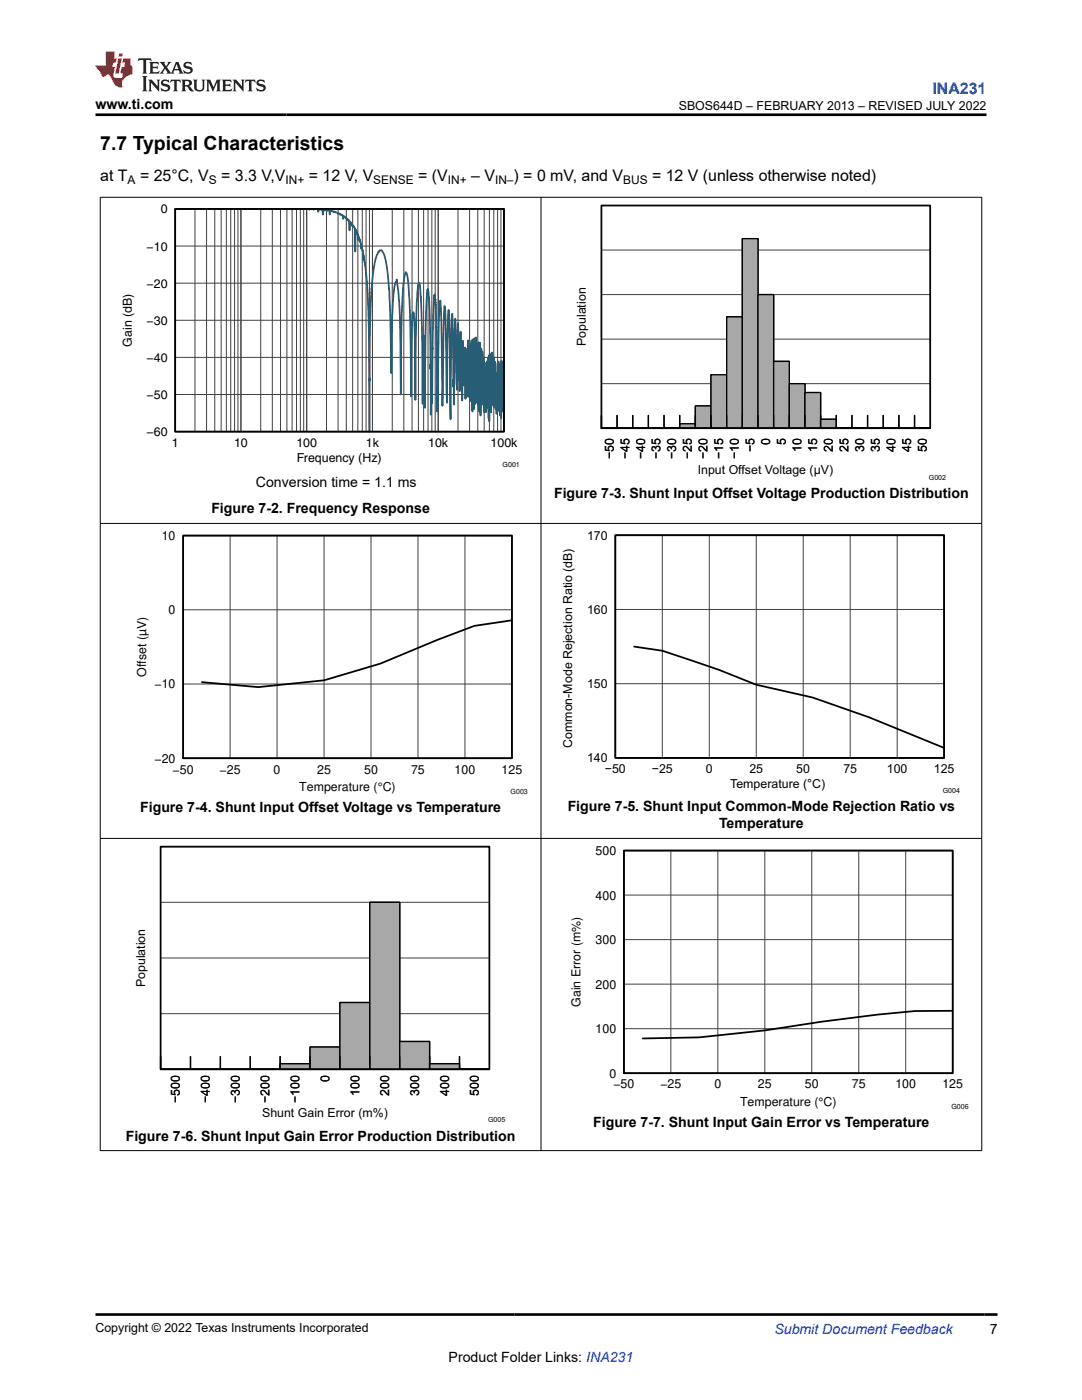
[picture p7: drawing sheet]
<svg xmlns="http://www.w3.org/2000/svg" width="216mm" height="279mm" viewBox="0 0 216 279" stroke-linecap="round" stroke-linejoin="round" font-family="sans-serif">
<path d="M35 41.7h65.6v44.4h-65.6zM120 85.5h3.1zM123.1 85.5h3.2zM126.3 85.5h3.1zM129.4 85.5h3.1zM132.5 85.4l3.1 .1z" fill="none" stroke="#000" stroke-width=".26"/>
<g fill="none" stroke="#414141" stroke-width=".2">
<path d="M35 41.7h65.6v44.4h-65.6zM35 56.5h65.6M35 49.1h65.6M38.9 41.7v44.4M41.2 41.7v44.4M42.9 41.7v44.4M44.1 41.7v44.4M45.2 41.7v44.4M46 41.7v44.4M46.8 41.7v44.4M47.5 41.7v44.4M48.1 41.7v44.4"/>
<path d="M52 41.7v44.4M54.3 41.7v44.4M56 41.7v44.4M57.2 41.7v44.4M58.3 41.7v44.4M59.2 41.7v44.4M59.9 41.7v44.4M60.6 41.7v44.4M61.2 41.7v44.4M65.1 41.7v44.4M67.5 41.7v44.4M69.1 41.7v44.4"/>
<path d="M70.4 41.7v44.4M71.4 41.7v44.4M72.3 41.7v44.4M73 41.7v44.4M73.7 41.7v44.4M74.3 41.7v44.4M78.3 41.7v44.4M80.6 41.7v44.4M82.2 41.7v44.4M83.5 41.7v44.4M84.5 41.7v44.4M85.4 41.7v44.4"/>
<path d="M86.2 41.7v44.4M86.8 41.7v44.4M87.4 41.7v44.4M91.4 41.7v44.4M93.7 41.7v44.4M95.3 41.7v44.4M96.6 41.7v44.4M97.6 41.7v44.4M98.5 41.7v44.4M99.3 41.7v44.4M100 41.7v44.4M35 78.7h65.6"/>
<path d="M35 71.3h65.6M35 63.9h65.6"/>
</g>
<path d="M61.2 41.7h.1M61.5 41.7h.1M61.6 41.7l.1 .1 .2-.1M62.5 41.7l.1 .2 .1-.2M63.1 41.7h.3l.1 .6 .1-.6 .8 .1v1l.1-.9v.2l.1-.3 .2 .2 .1-.2 .2 .1 .1 .2 .1-.2 .1 .2 .1-.2 .2 .1 .1 .8 .1-.8 .2 .1 .5 .1v.2l.1-.1 .4 .1 .4 .3v-.2l.3 .3 .1-.1 .1 .2 .5 .1v.7l.1-.6 .5 .6 .1-.1v.2v-.2l.2 .2 .1 .3v-.2l.2 .2v1.9l.1-1.8 .4 .4v.5v-.4l.7 1v4.5v-4.4l.5 1v1.1v-1l.4 1.3v-.2l.3 .8v.8v-.7l.1 .7v-.2l.3 1.1v1.4v-1.1l.5 3.3 .4 6 .3 10.5v15.5" fill="none" stroke="#285b75" stroke-width=".35"/>
<path d="M100.6 79.8l-.1 1.7v-7.6v8.1l-.1-8.1-.1 8.2-.1-9.7-.1 9.7v-10.1l-.1 11.5-.1-11.2v10.3l-.1-9.8v.4v9.7l-.1-10.2v9.3l-.1-8.7-.1 7.4v-8.6l-.1 8.8-.1-8v9.2v-6.5l-.1 3.2v-3.2v3.9l-.1-4.4v7.5v-7.2l-.1 3.7v-4.7l-.1 7.3-.1-9.3v8.7l-.1-9-.1 9.2v-.3v.1l-.1-9.8v9.7l-.1-9.7-.1 9.2-.1-10.2v10.2l-.1-10-.1 11.8-.1-11.3v-.1l-.1 8.2-.1-8.4-.1 13.4v-13.2l-.1 12.6-.1-12-.1 9.9-.1-9.3-.1 9.2-.1-8-.1 9-.1-8-.1 6.2v-8.2v.2l-.1 9.8-.1-10.9-.2 7.4v-8.6l-.1 10.5v-4.4l-.1 3.3-.1-10-.1 13.3-.1-14.5-.2 13.7v-13.8l-.2 12.6-.1-12.1v-.4l-.1 11.9-.2-13-.1 13.3-.2-13.1-.2 14.2-.1-14v.3l-.1 14.1-.2-14.2-.1 12.1-.2-11.3-.2 10.4-.1-5.7v5.8l-.1-11.3-.1 9-.1-5.7-.1 8-.1-9.6v.2l-.1 9.8-.1-10.2-.1 6.5v1l-.1-5.9-.1 5.9-.2-8.9-.1 11.9v-7.3l-.1-1.1-.1 4.5-.1-9.8-.2 11.9v-5.7l-.1 3.4-.2-11.3-.2 13.3-.1-1.1-.2-13.1-.3 17.1-.3-18.1-.3 5.2-.1 15.9-.2-19.3-.2-2.5a239.7 239.7 0 0 0-.3 18.5l-.3-15.7-.1-2.9-.1-.7-.4 19.9-.2-15.9-.2-5.1-.2 1.3-.1 3.4-.2 15.9v-.6v1.7l-.1-4.6-.1 5-.1-16-.3-7.3-.3 1.9-.2 6-.1 13.8-.1-8.4-.1 10.7-.2-19.4-.2-3.3-.2-2.4-.3 1.9-.1 4.5-.2 17.3-.2-14.4-.2 3.8-.1 9.8-.2-18-.2-4.8-.3-1.4-.2 1.2-.3 4.8-.2 17.4-.1-13-.3-4.5-.1 .5-.1-.2-.1 2.9-.2 13.6-.1-13-.2-6.5a19.3 19.3 0 0 0-.6-5.1v-.1l-.1 .2-.1-.3-.1 .5a49.2 49.2 0 0 0-.7 8.7l-.1 15.2-.2-16.2-.3-3.7-.3-3-.1 .6v.1l-.1-.3-.3 1-.3 3.3-.3 14-.2-12.2-.3-4.7a21.9 21.9 0 0 0-1.1-7.1 .43 .43 0 0 0-.4-.5 .43 .43 0 0 0-.5 .3l-.1-.1-.2 .5-.5 1.8-.5 3.3-.3 4.1-.2 8.8-.1 17.4" fill="none" stroke="#285e75" stroke-width=".35"/>
<path d="M35 41.7h65.6v44.4h-65.6z" fill="none" stroke="#000" stroke-width=".35"/>
<path d="M120 85.5h12.5M132.5 85.4h3.1" fill="none" stroke="#a8a8a8" stroke-width=".2"/>
<path d="M135.6 84.6h3.2v.9h-3.2z" fill="#a8a8a8"/>
<path d="M135.6 84.6h3.2v.9h-3.2z" fill="none" stroke="#000" stroke-width=".26"/>
<path d="M138.7 81h3.2v4.5h-3.2z" fill="#a8a8a8"/>
<path d="M138.7 81h3.2v4.5h-3.2z" fill="none" stroke="#000" stroke-width=".26"/>
<path d="M141.9 74.8h3.1v10.7h-3.1z" fill="#a8a8a8"/>
<path d="M141.9 74.8h3.1v10.7h-3.1z" fill="none" stroke="#000" stroke-width=".26"/>
<path d="M145 63.2h3.1v22.3h-3.1z" fill="#a8a8a8"/>
<path d="M145 63.2h3.1v22.3h-3.1z" fill="none" stroke="#000" stroke-width=".26"/>
<path d="M148.1 47.6h3.1v37.9h-3.1z" fill="#a8a8a8"/>
<path d="M148.1 47.6h3.1v37.9h-3.1z" fill="none" stroke="#000" stroke-width=".26"/>
<path d="M151.2 58.8h3.2v26.7h-3.2z" fill="#a8a8a8"/>
<path d="M151.2 58.8h3.2v26.7h-3.2z" fill="none" stroke="#000" stroke-width=".26"/>
<path d="M154.4 72.1h3.1v13.4h-3.1z" fill="#a8a8a8"/>
<path d="M154.4 72.1h3.1v13.4h-3.1z" fill="none" stroke="#000" stroke-width=".26"/>
<path d="M157.5 76.6h3.1v8.9h-3.1z" fill="#a8a8a8"/>
<path d="M157.5 76.6h3.1v8.9h-3.1z" fill="none" stroke="#000" stroke-width=".26"/>
<path d="M160.6 78.3h3.1v7.2h-3.1z" fill="#a8a8a8"/>
<path d="M160.6 78.3h3.1v7.2h-3.1z" fill="none" stroke="#000" stroke-width=".26"/>
<path d="M163.7 83.7h3.2v1.8h-3.2z" fill="#a8a8a8"/>
<g fill="none" stroke="#000" stroke-width=".26">
<path d="M120 85.5h3.1zM120 82.9v2.6h65.6M123.1 85.5h3.2zM123.1 82.9v2.6M126.3 85.5h3.1zM126.3 82.9v2.6M129.4 85.5h3.1zM129.4 82.9v2.6M132.5 85.4l3.1 .1zM132.5 82.9v2.6M135.6 82.9v2.6M138.7 82.9v2.6"/>
<path d="M141.9 82.9v2.6M145 82.9v2.6M148.1 82.9v2.6M151.2 82.9v2.6M154.4 82.9v2.6M157.5 82.9v2.6M160.6 82.9v2.6M163.7 83.7h3.2v1.8h-3.2zM163.7 82.9v2.6M166.9 85.4l3.1 .1zM166.9 82.9v2.6M170 85.4l3.1 .1z"/>
<path d="M170 82.9v2.6M173.1 85.5h3.1zM173.1 82.9v2.6M176.2 85.5h3.2zM176.2 82.9v2.6M179.4 85.5h3.1zM179.4 82.9v2.6M182.5 82.9v2.6"/>
</g>
<path d="M120 85.5h12.5M132.5 85.4h3.1M166.9 85.4h3.1M170 85.4l12.5 .1" fill="none" stroke="#a8a8a8" stroke-width=".2"/>
<path d="M120 58.8h65.6M120 49.9h65.6M120 41h65.6M120 76.6h65.6M120 67.7h65.6M120 85.5h65.6" fill="none" stroke="#414141" stroke-width=".2"/>
<path d="M135.6 84.6h3.2v.9h-3.2z" fill="#a8a8a8"/>
<path d="M135.6 84.6h3.2v.9h-3.2z" fill="none" stroke="#000" stroke-width=".26"/>
<path d="M138.7 81h3.2v4.5h-3.2z" fill="#a8a8a8"/>
<path d="M138.7 81h3.2v4.5h-3.2z" fill="none" stroke="#000" stroke-width=".26"/>
<path d="M141.9 74.8h3.1v10.7h-3.1z" fill="#a8a8a8"/>
<path d="M141.9 74.8h3.1v10.7h-3.1z" fill="none" stroke="#000" stroke-width=".26"/>
<path d="M145 63.2h3.1v22.3h-3.1z" fill="#a8a8a8"/>
<path d="M145 63.2h3.1v22.3h-3.1z" fill="none" stroke="#000" stroke-width=".26"/>
<path d="M148.1 47.6h3.1v37.9h-3.1z" fill="#a8a8a8"/>
<path d="M148.1 47.6h3.1v37.9h-3.1z" fill="none" stroke="#000" stroke-width=".26"/>
<path d="M151.2 58.8h3.2v26.7h-3.2z" fill="#a8a8a8"/>
<path d="M151.2 58.8h3.2v26.7h-3.2z" fill="none" stroke="#000" stroke-width=".26"/>
<path d="M154.4 72.1h3.1v13.4h-3.1z" fill="#a8a8a8"/>
<path d="M154.4 72.1h3.1v13.4h-3.1z" fill="none" stroke="#000" stroke-width=".26"/>
<path d="M157.5 76.6h3.1v8.9h-3.1z" fill="#a8a8a8"/>
<path d="M157.5 76.6h3.1v8.9h-3.1z" fill="none" stroke="#000" stroke-width=".26"/>
<path d="M160.6 78.3h3.1v7.2h-3.1z" fill="#a8a8a8"/>
<path d="M160.6 78.3h3.1v7.2h-3.1z" fill="none" stroke="#000" stroke-width=".26"/>
<path d="M163.7 83.7h3.2v1.8h-3.2z" fill="#a8a8a8"/>
<g fill="none" stroke="#000" stroke-width=".26">
<path d="M120 82.9v2.6h65.6M123.1 82.9v2.6M126.3 82.9v2.6M129.4 82.9v2.6M132.5 82.9v2.6M135.6 82.9v2.6M138.7 82.9v2.6M141.9 82.9v2.6M145 82.9v2.6M148.1 82.9v2.6M151.2 82.9v2.6M154.4 82.9v2.6"/>
<path d="M157.5 82.9v2.6M160.6 82.9v2.6M163.7 83.7h3.2v1.8h-3.2zM163.7 82.9v2.6M166.9 85.4l3.1 .1zM166.9 82.9v2.6M170 85.4l3.1 .1zM170 82.9v2.6M173.1 85.5h3.1zM173.1 82.9v2.6M176.2 85.5h3.2zM176.2 82.9v2.6"/>
<path d="M179.4 85.5h3.1zM179.4 82.9v2.6M182.5 82.9v2.6M36.5 106.9h65.6v44.4h-65.6zM122.8 106.8h65.6v44.5h-65.6zM32 213.4h6zM38 213.4h6zM44 213.4h5.9zM49.9 213.4h6z"/>
</g>
<path d="M166.9 85.4h3.1M170 85.4l12.5 .1M32 213.4h23.9" fill="none" stroke="#a8a8a8" stroke-width=".2"/>
<path d="M120 41h65.6v44.5h-65.6zM36.5 106.9h65.6v44.4h-65.6zM122.8 106.8h65.6v44.5h-65.6zM102.1 123.8l-7.5 1.1-7.4 2.8-11.3 4.7-11.2 3.4-13.2 1.3-11.2-1M126.5 129l5.7 .9 11.2 3.8 7.5 3 11.2 2.5 11.3 3.9 15 6.2" fill="none" stroke="#000" stroke-width=".35"/>
<g fill="none" stroke="#414141" stroke-width=".2">
<path d="M36.5 106.9h65.6v44.4h-65.6zM45.9 106.9v44.4M55.3 106.9v44.4M64.7 106.9v44.4M74 106.9v44.4M83.4 106.9v44.4M92.8 106.9v44.4M122.8 106.8h65.6v44.5h-65.6zM132.2 106.8v44.5M141.5 106.8v44.5M150.9 106.8v44.5M160.3 106.8v44.5"/>
<path d="M169.6 106.8v44.5M179 106.8v44.5M36.5 136.5h65.6M36.5 121.7h65.6M122.8 136.4h65.6M122.8 121.6h65.6"/>
</g>
<path d="M55.9 212.3h6v1.1h-6z" fill="#a8a8a8"/>
<path d="M55.9 212.3h6v1.1h-6z" fill="none" stroke="#000" stroke-width=".26"/>
<path d="M61.9 209h5.9v4.4h-5.9z" fill="#a8a8a8"/>
<path d="M61.9 209h5.9v4.4h-5.9z" fill="none" stroke="#000" stroke-width=".26"/>
<path d="M67.8 200.1h6v13.3h-6z" fill="#a8a8a8"/>
<path d="M67.8 200.1h6v13.3h-6z" fill="none" stroke="#000" stroke-width=".26"/>
<path d="M73.8 180.1h6v33.3h-6z" fill="#a8a8a8"/>
<path d="M73.8 180.1h6v33.3h-6z" fill="none" stroke="#000" stroke-width=".26"/>
<path d="M79.8 207.9h5.9v5.5h-5.9z" fill="#a8a8a8"/>
<path d="M79.8 207.9h5.9v5.5h-5.9z" fill="none" stroke="#000" stroke-width=".26"/>
<path d="M85.7 212.3h6v1.1h-6z" fill="#a8a8a8"/>
<g fill="none" stroke="#000" stroke-width=".26">
<path d="M32 213.4h6zM32 210.9v2.5h65.7M38 213.4h6zM38 210.9v2.5M44 213.4h5.9zM44 210.9v2.5M49.9 213.4h6zM49.9 210.9v2.5M55.9 210.9v2.5M61.9 210.9v2.5M67.8 210.9v2.5M73.8 210.9v2.5"/>
<path d="M79.8 210.9v2.5M85.7 212.3h6v1.1h-6zM85.7 210.9v2.5M91.7 210.9v2.5"/>
</g>
<path d="M32 169h65.7M32 191.2h65.7M32 180.1h65.7M32 213.4h65.7M32 202.3h65.7" fill="none" stroke="#414141" stroke-width=".2"/>
<path d="M32 213.4h23.9" fill="none" stroke="#a8a8a8" stroke-width=".2"/>
<path d="M55.9 212.3h6v1.1h-6z" fill="#a8a8a8"/>
<path d="M55.9 212.3h6v1.1h-6z" fill="none" stroke="#000" stroke-width=".26"/>
<path d="M61.9 209h5.9v4.4h-5.9z" fill="#a8a8a8"/>
<path d="M61.9 209h5.9v4.4h-5.9z" fill="none" stroke="#000" stroke-width=".26"/>
<path d="M67.8 200.1h6v13.3h-6z" fill="#a8a8a8"/>
<path d="M67.8 200.1h6v13.3h-6z" fill="none" stroke="#000" stroke-width=".26"/>
<path d="M73.8 180.1h6v33.3h-6z" fill="#a8a8a8"/>
<path d="M73.8 180.1h6v33.3h-6z" fill="none" stroke="#000" stroke-width=".26"/>
<path d="M79.8 207.9h5.9v5.5h-5.9z" fill="#a8a8a8"/>
<path d="M79.8 207.9h5.9v5.5h-5.9z" fill="none" stroke="#000" stroke-width=".26"/>
<path d="M85.7 212.3h6v1.1h-6z" fill="#a8a8a8"/>
<g fill="none" stroke="#000" stroke-width=".26">
<path d="M124.5 169.7h65.6v44.5h-65.6zM32 210.9v2.5h65.7M38 210.9v2.5M44 210.9v2.5M49.9 210.9v2.5M55.9 210.9v2.5M61.9 210.9v2.5M67.8 210.9v2.5M73.8 210.9v2.5M79.8 210.9v2.5M85.7 212.3h6v1.1h-6zM85.7 210.9v2.5"/>
<path d="M91.7 210.9v2.5"/>
</g>
<path d="M32 169h65.7v44.4h-65.7zM124.5 169.7h65.6v44.5h-65.6zM190.1 201.7l-7.5 .1-7.5 .7-11.2 1.4-11.3 1.7-13.1 1.4-11.3 .2" fill="none" stroke="#000" stroke-width=".35"/>
<path d="M124.5 169.7h65.6v44.5h-65.6zM124.5 178.6h65.6M133.9 169.7v44.5M143.2 169.7v44.5M152.6 169.7v44.5M162 169.7v44.5M171.4 169.7v44.5M180.7 169.7v44.5M124.5 196.4h65.6M124.5 187.5h65.6M124.5 205.3h65.6" fill="none" stroke="#414141" stroke-width=".2"/>
<path d="M19.9 39.4h176.1M20 39.3v190.4M107.9 39.3v190.4M195.9 39.3v190.4M19.9 104.5h176.1M19.9 167.3h176.1M19.9 229.6h176.1" fill="none" stroke="#000" stroke-width=".2"/>
<path d="M27.7 11.6l-.2 .6 .5-.2h.6v.1v2.2l-.2 .4h1l-.2-.4v-2.2v-.1h.5l.5 .2-.1-.6zM29.8 12.4l.2 .3v1.6l-.2 .4h1.9l.1-.6a1.08 1.08 0 0 1-1.3 .2v-.7h.6l.4 .2v-.7l-.4 .2h-.6v-.5l.2-.2a1 1 0 0 1 1 .3l-.1-.5zM31.8 12.4l1 1.1-1 1.2h.9l-.2-.2 .4-.8 .5 .8-.2 .2h1.6l-.2-.2 .1-.5h1l.1 .5-.1 .2h.9l-.2-.4-.8-1.9h-.5l-1 2.1-.8-1.1 .9-1h-.8l.2 .2-.5 .6-.3-.6 .1-.2zM35.2 12.8l.4 1h-.8zM36.8 12.5a.65 .65 0 0 0-.2 .7 .65 .65 0 0 0 .6 .5l.7 .1 .1 .3a.79 .79 0 0 1-.7 .4 .79 .79 0 0 1-.7-.5l.1 .7 .2-.1a.93 .93 0 0 0 1.1 0 .93 .93 0 0 0 .4-.9 1.46 1.46 0 0 0-1.2-.6l-.1-.3a1.09 1.09 0 0 1 1.2 .2l-.2-.6-.1 .1-.6-.2zM28.4 15.2l.2 .4v2.2l-.2 .4h1l-.2-.4v-2.2l.2-.4zM29.6 15.9l.2 .4v1.5l-.2 .4h.8l-.3-.4v-1.3l1.7 1.8v-2l.2-.4h-.8l.2 .2 .1 1.1-1.2-1.3zM32.3 16a.65 .65 0 0 0-.2 .8 .65 .65 0 0 0 .7 .4l.6 .2 .1 .2a.79 .79 0 0 1-.7 .4 .79 .79 0 0 1-.7-.5l.1 .7 .2-.1a.93 .93 0 0 0 1.1 .1 .93 .93 0 0 0 .4-1 1.46 1.46 0 0 0-1.2-.5l-.1-.4a1.09 1.09 0 0 1 1.2 .2l-.2-.6-.1 .1-.6-.1zM34.1 15.9l-.1 .6a.63 .63 0 0 1 .7-.3l.1 1.6-.3 .4h1l-.2-.4v-1.6a.66 .66 0 0 1 .8 .3l-.1-.6zM36.2 15.9l.2 .4v1.5l-.2 .4h.9l-.2-.2v-.7h.5l.1 .2a.79 .79 0 0 0 1.2 .6l-1-.9a.61 .61 0 0 0 .6-.6 .61 .61 0 0 0-.5-.7zM36.9 16.2h.2a.47 .47 0 0 1 .5 .1 .47 .47 0 0 1 .1 .5l-.2 .1-.6 .1zM38.5 15.9l.2 .2a2.27 2.27 0 0 0 .4 2 1.04 1.04 0 0 0 1.7-.7v-1.3l.2-.2h-.8l.2 .4v1.1a.6 .6 0 0 1-.6 .6 .6 .6 0 0 1-.6-.6v-1.1l.3-.4zM41.1 15.9l.2 .4v1.5l-.2 .4h.7l-.2-.4v-1.4l.9 1.9 .8-1.9v1.4l-.2 .4h1l-.3-.4v-1.5l.3-.4h-.8l-.7 1.5-.7-1.5zM44.3 15.9l.2 .4v1.5l-.2 .4h1.9l.1-.6a1.09 1.09 0 0 1-1.3 .2v-.7h.6l.4 .2v-.6l-.4 .2h-.6v-.6l.2-.1a1.01 1.01 0 0 1 1 .3l-.1-.6zM46.4 15.9l.3 .4v1.5l-.3 .4h.8l-.2-.4v-1.3l1.6 1.8v-2l.2-.4h-.7l.2 .2v1.1l-1.2-1.3zM49 15.9l-.1 .6a.63 .63 0 0 1 .8-.3v1.6l-.3 .4h1l-.2-.4v-1.6a.66 .66 0 0 1 .8 .3l-.1-.6zM51.4 16a.65 .65 0 0 0-.2 .8 .65 .65 0 0 0 .6 .4l.6 .2 .2 .2a.79 .79 0 0 1-.8 .4 .79 .79 0 0 1-.6-.5l.1 .7 .2-.1a.93 .93 0 0 0 1 .1 .93 .93 0 0 0 .5-1 1.46 1.46 0 0 0-1.3-.5l-.1-.4a1.09 1.09 0 0 1 1.3 .2l-.2-.6-.2 .1-.5-.1z" fill="#231f20"/>
<path d="M21.1 10.3v2.7h-2.1l.1 .4 .9 1a.95 .95 0 0 0 .9 .9 .59 .59 0 0 1 .6-.4 .59 .59 0 0 1 .5 .3l.4 .8a1.59 1.59 0 0 0 2.1 1.4 1.61 1.61 0 0 1 1-2.3l1-.3-.1-1.5a1.59 1.59 0 0 1-.4-1.7h-1.4l-.2 .9h.5l-.1 .9h-.5l-.2 .9v.3l.4 .1-.2 .9h-.6a.73 .73 0 0 1-1.1-.7l.3-1.5h-.5l.2-.9h.5l.2-.9h-.5v-1.3zM23.6 11.6l-.6 3.1h.7l.6-3.1zM23.8 10.7l-.1 .6h.7l.1-.6z" fill="#ed1c24"/>
<path d="M19 22.9h177.8M19.1 262.3h179.9" fill="none" stroke="#000" stroke-width=".53"/>
<text font-size="3.9" x="20" y="29.9">7.7 Typical Characteristics</text>
<text font-size="3.2" fill="#00f" x="186.1" y="18.7">INA231</text>
<g font-size="3.2">
<text x="20" y="36.1">at T</text>
<text x="27.9" y="36.1">= 25°C, V</text>
<text x="44.1" y="36.1">= 3.3 V,V</text>
<text x="61.6" y="36.1">= 12 V, V</text>
<text x="83.4" y="36.1">= (V</text>
<text x="94" y="36.1">– V</text>
<text x="102.5" y="36.1">) = 0 mV, and V</text>
<text x="130.1" y="36.1">= 12 V (unless otherwise noted)</text>
</g>
<g font-size="2.8">
<text x="19" y="21.8">www.ti.com</text>
<text x="51.1" y="97.2">Conversion time = 1.1 ms</text>
<text x="110.6" y="99.4">Figure 7-3. Shunt Input Offset Voltage Production Distribution</text>
<text x="42.2" y="102.5">Figure 7-2. Frequency Response</text>
<text x="113.3" y="161.9">Figure 7-5. Shunt Input Common-Mode Rejection Ratio vs</text>
<text x="28" y="162.1">Figure 7-4. Shunt Input Offset Voltage vs Temperature</text>
<text x="143.5" y="165.3">Temperature</text>
<text x="25.1" y="227.6">Figure 7-6. Shunt Input Gain Error Production Distribution</text>
<text x="118.4" y="225">Figure 7-7. Shunt Input Gain Error vs Temperature</text>
<text x="197.5" y="266.1">7</text>
<text x="89.5" y="271.7">Product Folder Links: INA231</text>
</g>
<text font-size="2.8" fill="#00f" x="154.5" y="266.2">Submit Document Feedback</text>
<g font-size="2.5">
<text x="135.4" y="21.9">SBOS644D – FEBRUARY 2013 – REVISED JULY 2022</text>
<text x="32.1" y="42.6">0</text>
<text x="29.2" y="50">−10</text>
<text x="29.2" y="57.4">−20</text>
<text x="29.2" y="64.8">−30</text>
<text x="26.3" y="69.2" transform="rotate(-90 26.3 69.2)">Gain (dB)</text>
<text x="116.9" y="69.1" transform="rotate(-90 116.9 69.1)">Population</text>
<text x="29.2" y="72.2">−40</text>
<text x="29.2" y="79.6">−50</text>
<text x="29.2" y="87">−60</text>
<text x="34.3" y="89.2">1</text>
<text x="46.7" y="89.2">10</text>
<text x="59.1" y="89.2">100</text>
<text x="73" y="89.2">1k</text>
<text x="85.4" y="89.2">10k</text>
<text x="97.9" y="89.2">100k</text>
<text x="153.7" y="88.9" transform="rotate(-90 153.7 88.9)">0</text>
<text x="156.8" y="88.9" transform="rotate(-90 156.8 88.9)">5</text>
<text x="59.3" y="92.2">Frequency (Hz)</text>
<text x="122.5" y="91.7" transform="rotate(-90 122.5 91.7)">−50</text>
<text x="125.6" y="91.7" transform="rotate(-90 125.6 91.7)">−45</text>
<text x="128.7" y="91.7" transform="rotate(-90 128.7 91.7)">−40</text>
<text x="131.8" y="91.7" transform="rotate(-90 131.8 91.7)">−35</text>
<text x="135" y="91.7" transform="rotate(-90 135 91.7)">−30</text>
<text x="138.1" y="91.7" transform="rotate(-90 138.1 91.7)">−25</text>
<text x="139.2" y="94.6">Input Offset Voltage (µV)</text>
<text x="141.2" y="91.7" transform="rotate(-90 141.2 91.7)">−20</text>
<text x="144.3" y="91.7" transform="rotate(-90 144.3 91.7)">−15</text>
<text x="147.4" y="91.7" transform="rotate(-90 147.4 91.7)">−10</text>
<text x="150.6" y="90.3" transform="rotate(-90 150.6 90.3)">−5</text>
<text x="159.9" y="90.2" transform="rotate(-90 159.9 90.2)">10</text>
<text x="163.1" y="90.2" transform="rotate(-90 163.1 90.2)">15</text>
<text x="166.2" y="90.2" transform="rotate(-90 166.2 90.2)">20</text>
<text x="169.3" y="90.2" transform="rotate(-90 169.3 90.2)">25</text>
<text x="172.4" y="90.2" transform="rotate(-90 172.4 90.2)">30</text>
<text x="175.6" y="90.2" transform="rotate(-90 175.6 90.2)">35</text>
<text x="178.7" y="90.2" transform="rotate(-90 178.7 90.2)">40</text>
<text x="181.8" y="90.2" transform="rotate(-90 181.8 90.2)">45</text>
<text x="184.9" y="90.2" transform="rotate(-90 184.9 90.2)">50</text>
<text x="32.3" y="107.8">10</text>
<text x="117.1" y="107.7">170</text>
<text x="33.6" y="122.6">0</text>
<text x="117.1" y="122.5">160</text>
<text x="29.2" y="135.1" transform="rotate(-90 29.2 135.1)">Offset (µV)</text>
<text x="30.8" y="137.4">−10</text>
<text x="117.1" y="137.3">150</text>
<text x="114.2" y="149.2" transform="rotate(-90 114.2 149.2)">Common-Mode Rejection Ratio (dB)</text>
<text x="30.8" y="152.2">−20</text>
<text x="34.4" y="154.4">−50</text>
<text x="43.8" y="154.4">−25</text>
<text x="54.6" y="154.4">0</text>
<text x="63.3" y="154.4">25</text>
<text x="72.7" y="154.4">50</text>
<text x="82" y="154.4">75</text>
<text x="90.7" y="154.4">100</text>
<text x="100.1" y="154.4">125</text>
<text x="117.1" y="152.1">140</text>
<text x="120.7" y="154.3">−50</text>
<text x="130.1" y="154.3">−25</text>
<text x="140.8" y="154.3">0</text>
<text x="149.5" y="154.3">25</text>
<text x="158.9" y="154.3">50</text>
<text x="168.3" y="154.3">75</text>
<text x="177" y="154.3">100</text>
<text x="186.3" y="154.3">125</text>
<text x="59.7" y="157.9">Temperature (°C)</text>
<text x="145.7" y="157.4">Temperature (°C)</text>
<text x="118.9" y="170.6">500</text>
<text x="118.9" y="179.5">400</text>
<text x="118.9" y="188.4">300</text>
<text x="28.9" y="197" transform="rotate(-90 28.9 197)">Population</text>
<text x="118.9" y="197.3">200</text>
<text x="115.9" y="200.9" transform="rotate(-90 115.9 200.9)">Gain Error (m%)</text>
<text x="118.9" y="206.2">100</text>
<text x="121.6" y="215.1">0</text>
<text x="35.9" y="220.2" transform="rotate(-90 35.9 220.2)">−500</text>
<text x="41.9" y="220.2" transform="rotate(-90 41.9 220.2)">−400</text>
<text x="47.8" y="220.2" transform="rotate(-90 47.8 220.2)">−300</text>
<text x="53.8" y="220.2" transform="rotate(-90 53.8 220.2)">−200</text>
<text x="59.8" y="220.2" transform="rotate(-90 59.8 220.2)">−100</text>
<text x="65.7" y="216" transform="rotate(-90 65.7 216)">0</text>
<text x="71.7" y="218.8" transform="rotate(-90 71.7 218.8)">100</text>
<text x="77.7" y="218.8" transform="rotate(-90 77.7 218.8)">200</text>
<text x="83.6" y="218.8" transform="rotate(-90 83.6 218.8)">300</text>
<text x="89.6" y="218.8" transform="rotate(-90 89.6 218.8)">400</text>
<text x="95.6" y="218.8" transform="rotate(-90 95.6 218.8)">500</text>
<text x="122.4" y="217.2">−50</text>
<text x="131.8" y="217.2">−25</text>
<text x="142.5" y="217.2">0</text>
<text x="147.7" y="220.8">Temperature (°C)</text>
<text x="151.2" y="217.2">25</text>
<text x="160.6" y="217.2">50</text>
<text x="170" y="217.2">75</text>
<text x="178.7" y="217.2">100</text>
<text x="188" y="217.2">125</text>
<text x="52.3" y="222.8">Shunt Gain Error (m%)</text>
<text x="19" y="265.9">Copyright © 2022 Texas Instruments Incorporated</text>
</g>
<g font-size="2.4">
<text x="25.5" y="36.7">A</text>
<text x="41.7" y="36.7">S</text>
<text x="57" y="36.7">IN+</text>
<text x="74.5" y="36.7">SENSE</text>
<text x="89.4" y="36.7">IN+</text>
<text x="98.8" y="36.7">IN–</text>
<text x="124.3" y="36.7">BUS</text>
</g>
<g font-size="1.4">
<text x="100.3" y="93.2">G001</text>
<text x="185.3" y="95.8">G002</text>
<text x="101.9" y="158.4">G003</text>
<text x="188.1" y="158.3">G004</text>
<text x="189.8" y="221.2">G006</text>
<text x="97.4" y="224">G005</text>
</g>
</svg>
